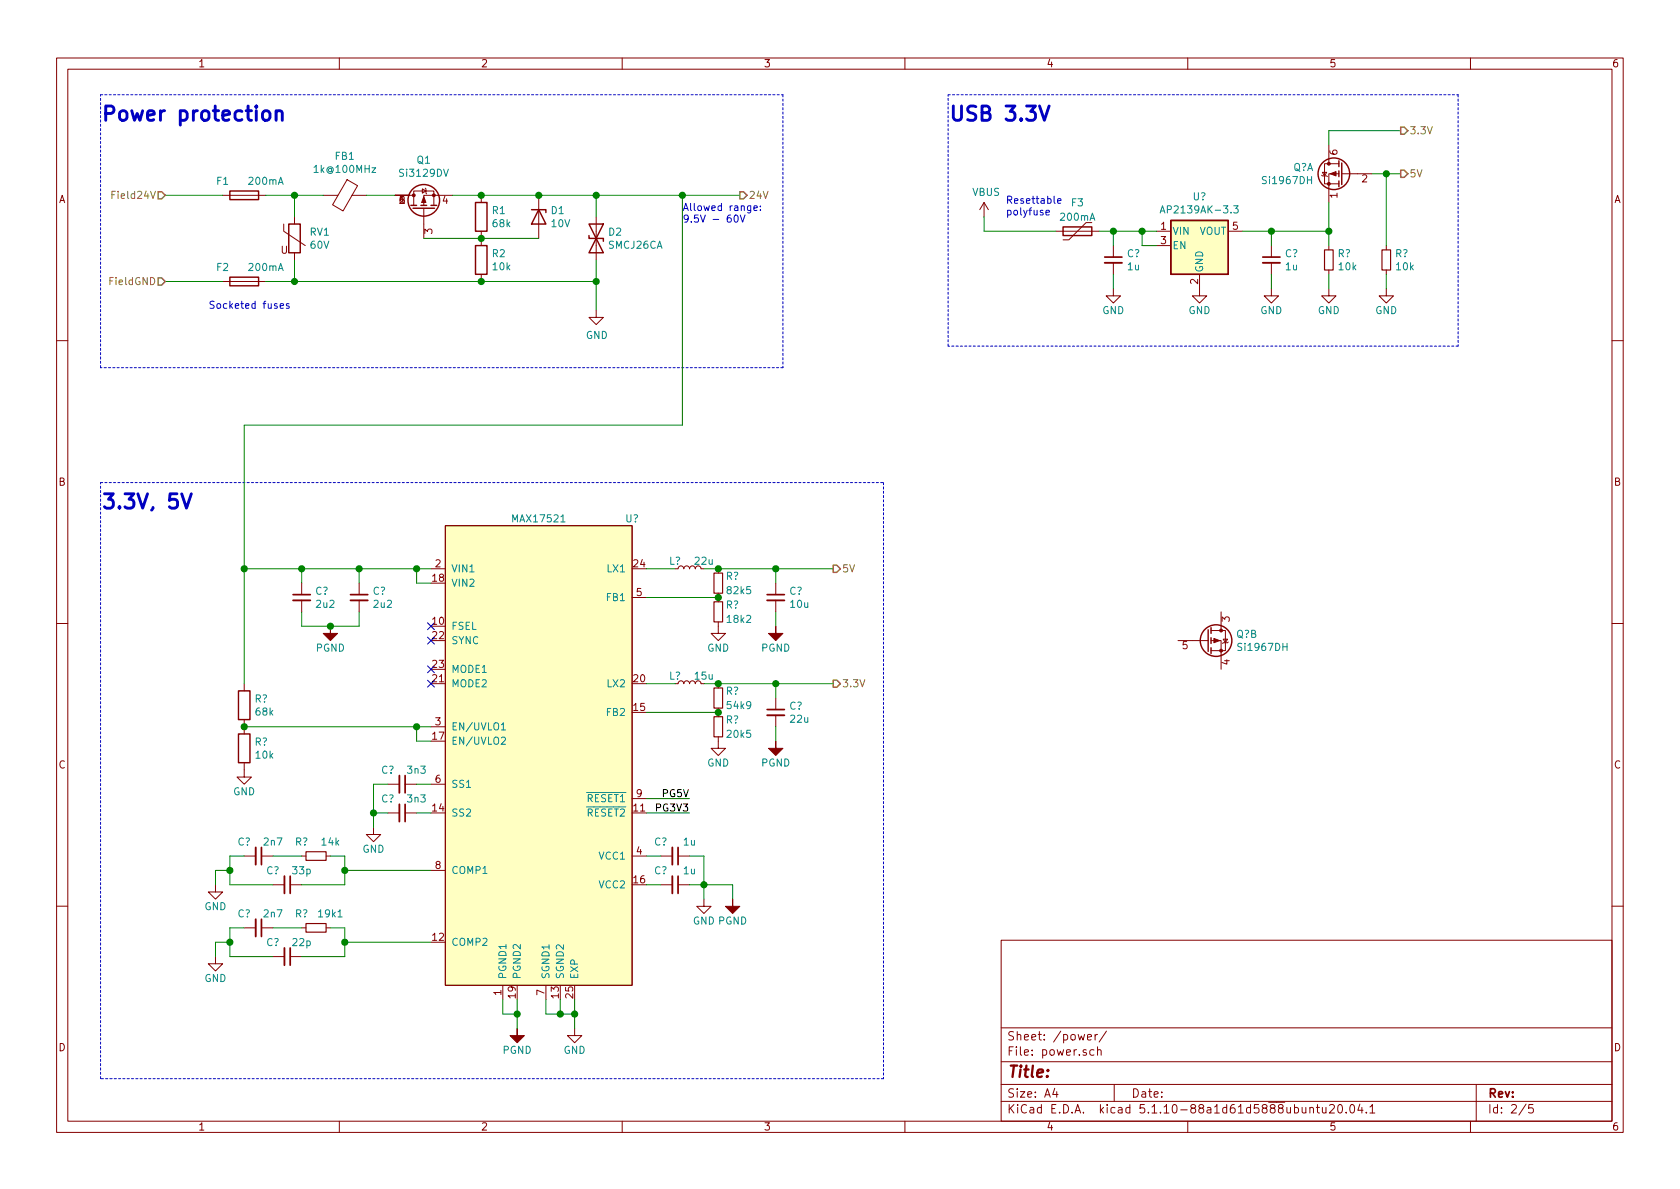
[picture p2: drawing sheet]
<svg xmlns="http://www.w3.org/2000/svg" width="297mm" height="210mm" viewBox="0 0 297 210" stroke-linecap="round" stroke-linejoin="round" font-family="sans-serif">
<g fill="none" stroke="#840000" stroke-width=".18">
<path d="M10 10.3h277v189.9h-277zM12 12.2h273v186.1h-273zM60 10.3v1.9M110 10.3v1.9M160 10.3v1.9M210 10.3v1.9M260 10.3v1.9M39.4 34.5h7.6M50.2 39.6v1.3l3.8 2.5M52.1 38.3v1.3M57.1 34.5h2.6M61.4 31.8l1.8 1-2.5 4.5-1.9-1.1z"/>
<path d="M62.2 34.5h2.6M69.8 34.5h3.4M73.2 36.3v-2.5h3.5v2.5M74.7 33.4l.6 .4-.6 .4zM74.9 36.8v5.4M75.2 33.3l.1 .1v.8l.1 .1M80 34.5h-5.1v1.8M85.1 34.5v1.3M95.2 34.5v7.7M105.4 38.3v7.7M174 35.8l-.8 1.3M174 35.8v2.5"/>
<path d="M174 35.8l.8 1.3M193 39.4h-1l-3 3h-1M233.7 31l.1 .1h.8l.1 .1M233.8 30.5h.8l-.4 .6zM234.9 25.6v3.4M236.7 30.7h-1.8v5.1M236.7 29h-2.5v3.5h2.5M237.2 30.7h5.4M39.4 49.8h7.6M52.1 44.7v1.3M85.1 40.9v2.5M85.1 48.5v1.3"/>
<path d="M105.4 54.9v1.2h1.3l-1.3 1.3-1.3-1.3h1.3M186.7 40.9h7.6M196.8 51v1.3h1.3l-1.3 1.3-1.2-1.3h1.2M196.8 43.4v2.1M196.8 46.5v2M204.5 40.9h2.5M204.5 43.4h2.5M212.1 48.5v3.8h1.3l-1.3 1.3-1.3-1.3h1.3M217.2 40.9h2.5M224.8 51v1.3h1.3l-1.3 1.3-1.3-1.3h1.3M224.8 43.4v2.1M224.8 46.5v2"/>
<path d="M234.9 51v1.3h1.3l-1.3 1.3-1.2-1.3h1.2M234.9 43.4v.8M234.9 47.7v.8M245.1 51v1.3h1.3l-1.3 1.3-1.3-1.3h1.3M245.1 43.4v.8M245.1 47.7v.8M10 60.2h2M285 60.2h2M78.7 93h33.1v81.2h-33.1zM10 110.3h2M53.3 103.1v2.1M53.3 106.2v2"/>
<path d="M63.5 103.1v2.1M63.5 106.2v2M76.2 100.6h2.5M111.8 105.7h2.5M119.4 100.6h.5l.1-.4 .3-.1 .4 .1 .2 .4 .1-.4 .3-.1 .4 .1 .2 .4 .1-.4 .3-.1 .5 .1 .1 .4 .2-.4 .2-.1 .5 .1 .2 .4h.5M127 110v2h1.3l-1.3 1.3-1.3-1.3h1.3M127 100.6v.7M127 104.9v1.5M137.2 103.1v2.1M137.2 106.2v2M208.3 113.3h5.3M214.1 113.3h1.8v5.1"/>
<path d="M214.1 111.5h2.6v3.6h-2.6M215.9 108.2v3.3M216.3 113h.7l-.3 .7zM217.2 113.5l-.2 .2h-.7l-.1 .1M285 110.3h2M43.2 134.9v2.5h1.2l-1.2 1.3-1.3-1.3h1.3M43.2 120.9v1.3M43.2 127.2v2.6M68.6 138.7h2M71.6 138.7h2.1M76.2 138.7h2.5M76.2 128.5h2.5"/>
<path d="M119.4 120.9h.5l.1-.3 .3-.2 .4 .1 .2 .4 .1-.3 .3-.2 .4 .1 .2 .4 .1-.3 .3-.2 .5 .1 .1 .4 .2-.3 .2-.2 .5 .1 .2 .4h.5M127 130.3v2h1.3l-1.3 1.3-1.3-1.3h1.3M127 120.9v.8M127 125.2v1.5M137.2 123.4v2.1M137.2 126.5v2M38.1 156.5v1.2h1.3l-1.3 1.3-1.3-1.3h1.3M43.2 151.4h2M46.2 151.4h2.1M48.3 156.5h2M51.3 156.5h2M53.3 151.4h.8"/>
<path d="M57.7 151.4h.7M66 146.3v1.3h1.3l-1.3 1.2-1.2-1.2h1.2M68.6 143.8h2M71.6 143.8h2.1M76.2 153.9h2.5M111.8 151.4h2.5M111.8 141.2h2.5M116.8 156.5h2.1M116.8 151.4h2.1M119.9 156.5h2M119.9 151.4h2M124.5 159v1.3h1.2l-1.2 1.2-1.3-1.2h1.3"/>
<path d="M10 160.2h2M38.1 169.2v1.2h1.3l-1.3 1.3-1.3-1.3h1.3M43.2 164.1h2M46.2 164.1h2.1M48.3 169.2h2M51.3 169.2h2M53.3 164.1h.8M57.7 164.1h.7M88.9 174.2v2.6M96.5 174.2v2.6M177 166.3h108v32h-108zM285 160.2h2"/>
<path d="M60 198.3v1.9M101.6 181.9v1.2h1.3l-1.3 1.3-1.3-1.3h1.3M110 198.3v1.9M160 198.3v1.9M177 194.8h108M177 191.8h108M177 187.8h108M177 181.8h108M186.5 192.5l-.4 1h1M186.8 193v1M192.3 183.4l.7-.1-.1-.3-.4-.1-.2 .2v.7h.6M193.4 185.7l-.4-.1-.3 .3 .1 .6 .2 .1 .4-.1"/>
<path d="M193.6 182.9v1M194.1 185.7l.2-.1 .3 .1 .1 .9M194.1 182.9l-.5 .3M194.1 185.1v1.5M195.6 182.3l-1.3 2M197 191.8v3M210 198.3v1.9M231.6 196l.2-.2 .4 .1v.9M231.6 195.8v1M232.7 195.8h.6M232.9 195.3v1.3l.4 .2M233.8 195.8l.1 .9 .3 .1 .2-.1"/>
<path d="M234.4 195.8v1M235.1 195.5l.2-.2h.4l.2 .5-.9 1h.9M236.7 195.4l.3-.1a.94 .94 0 0 1 0 1.5h-.1a1 1 0 0 1-.2-1.4zM238 196.7v.1M238.8 195.5l.3-.2a.94 .94 0 0 1 0 1.5 .82 .82 0 0 1-.3-1.3zM240.4 195.2l-.3 1.1h.9M240.8 195.8v1M241.6 196.7v.1M242.2 195.8l.4-.5v1.5M242.2 196.8h.9M260 198.3v1.9M261 191.8v6.5"/>
<path d="M269.8 195.2l-1.2 2M271 195.3h-.7v.7l.2-.1 .5 .1 .1 .2-.1 .5-.2 .1-.5-.1"/>
</g>
<g fill="none" stroke="#840000" stroke-width=".33">
<path d="M195.3 46.5h3.1M223.3 46.5h3M51.8 106.2h3.1M62 106.2h3M135.6 106.2h3.1M70.6 137.2v3M135.6 126.5h3.1M45.2 149.9v3M50.3 154.9v3.1M70.6 142.2v3.1M118.9 149.9v3M118.9 154.9v3.1"/>
<path d="M45.2 162.6v3M50.3 167.6v3.1"/>
</g>
<g fill="none" stroke="#840000" stroke-width=".3">
<path d="M195.3 45.5h3.1M223.3 45.5h3M51.8 105.2h3.1M62 105.2h3M135.6 105.2h3.1M71.6 137.2v3M135.6 125.5h3.1M46.2 149.9v3M51.3 154.9v3.1M71.6 142.2v3.1M119.9 149.9v3M119.9 154.9v3.1"/>
<path d="M46.2 162.6v3M51.3 167.6v3.1"/>
</g>
<g fill="none" stroke="#840000" stroke-width=".25">
<path d="M40.6 33.8h5.1v1.5h-5.1zM51.1 39.6h2v5.1h-2zM72.6 36.3h1.1M73 36.8h3.8M74.4 36.3h1M76.2 36.3h1M84.1 35.8h2v5.1h-2zM94 37.1h2.5v.5M95.2 37.1l1.3 2.5h-2.5zM104.1 39.6l2.6 5.1h-2.6l2.6-5.1zM207 39h10.2v9.5h-10.2zM236.7 28.4v1.1"/>
<path d="M236.7 30.2v1M236.7 32v1M237.2 28.8v3.8M40.6 49h5.1v1.5h-5.1zM84.1 43.4h2v5.1h-2zM104.1 41.7v.5h2.6v.5M188 40.1h5v1.6h-5zM213.6 111.4v3.8M214.1 111v1M214.1 112.8v1M214.1 114.5v1.1M42.2 122.2h2v5h-2z"/>
<path d="M42.2 129.8h2v5.1h-2z"/>
<circle cx="74.9" cy="35.4" r="2.79"/>
<circle cx="235.8" cy="30.7" r="2.79"/>
<circle cx="215" cy="113.3" r="2.79"/>
</g>
<g fill="#840000" stroke="#840000" stroke-width=".18">
<path d="M137.2 110.7v1.3h1.2l-1.2 1.3-1.3-1.3h1.3z"/>
<path d="M214.6 112.9l1 .4-1 .4z"/>
<path d="M91.4 181.9v1.2h1.3l-1.3 1.3-1.2-1.3h1.2z"/>
<path d="M129.5 159v1.3h1.3l-1.3 1.2-1.2-1.2h1.2z"/>
<path d="M235.2 30.7l1-.4v.8z"/>
<path d="M74.9 34.8l.4 1h-.8z"/>
<path d="M58.4 110.7v1.3h1.3l-1.3 1.3-1.3-1.3h1.3z"/>
<path d="M137.2 131.1v1.2h1.2l-1.2 1.3-1.3-1.3h1.3z"/>
<circle cx="215.9" cy="115.1" r=".25"/>
<circle cx="215.9" cy="111.5" r=".25"/>
<circle cx="234.9" cy="32.5" r=".25"/>
<circle cx="234.9" cy="29" r=".25"/>
<circle cx="76.7" cy="34.5" r=".25"/>
<circle cx="73.2" cy="34.5" r=".25"/>
</g>
<path d="M234.2 44.2h1.5v3.5h-1.5zM244.3 44.2h1.6v3.5h-1.6zM126.2 101.3h1.6v3.6h-1.6zM126.2 106.4h1.6v3.6h-1.6zM126.2 126.7h1.6v3.6h-1.6zM126.2 121.7h1.6v3.5h-1.6zM54.1 150.6h3.6v1.5h-3.6zM54.1 163.3h3.6v1.5h-3.6z" fill="none" stroke="#840000" stroke-width=".2"/>
<g fill="#ffffc2" stroke="#ffffc2" stroke-width=".18">
<path d="M78.7 93h33.1v81.2h-33.1z"/>
<path d="M207 39h10.2v9.5h-10.2z"/>
</g>
<path d="M205.1 37.7l.4-1.3 .5 1.3M205.2 37.3h.6M218.1 36.4h.8l-.4 .5 .3 .1 .1 .4-.2 .3-.6-.2M99.2 92.3h.7M88.6 130.5l.5-.2 .3 .4-.8 .9h.8M88.6 128.2l.4-.4v1.3M88.6 129.1h.8" fill="none" stroke="#008484" stroke-width=".18"/>
<path d="M17.8 16.8h120.6M138.4 16.8v48.2M167.6 16.8h90.2M257.8 16.8v44.4M17.8 65v-48.2M138.4 65h-120.6M167.6 61.2v-44.4M257.8 61.2h-90.2M17.8 85.3h138.4M156.2 85.3v105.4M17.8 190.7v-105.4M156.2 190.7h-138.4" fill="none" stroke="#0000c2" stroke-width=".18" stroke-dasharray=".4 .4"/>
<g fill="none" stroke="#008400" stroke-width=".18">
<path d="M29.2 34.5h10.2M47 34.5h10.1M52.1 34.5v3.8M64.8 34.5h5M80 34.5h50.8M105.4 34.5v3.8M120.6 34.5v40.7h-77.4v45.7M174 38.3v2.6h12.7M234.9 35.8v7.6M242.6 30.7h5M245.1 30.7v12.7M247.6 23.1h-12.7v2.5"/>
<path d="M29.2 49.8h10.2M47 49.8h58.4M52.1 46v3.8M74.9 42.2h20.3M105.4 46v8.9M194.3 40.9h10.2M196.8 40.9v2.5M196.8 48.5v2.5M201.9 40.9v2.5h2.6M219.7 40.9h15.2M224.8 40.9v2.5M224.8 48.5v2.5"/>
<path d="M234.9 48.5v2.5M245.1 48.5v2.5M43.2 100.6h33M53.3 108.2v2.5h10.2v-2.5M53.3 100.6v2.5M63.5 100.6v2.5M73.7 100.6v2.5h2.5M114.3 100.6h5.1M114.3 105.7h12.7M124.5 100.6h22.8M137.2 100.6v2.5M137.2 108.2v2.5"/>
<path d="M43.2 128.5h33M68.6 138.7h-2.6v7.6M73.7 138.7h2.5M73.7 128.5v2.6h2.5M114.3 120.9h5.1M114.3 126h12.7M124.5 120.9h22.8M137.2 120.9v2.5M137.2 128.5v2.6M40.6 153.9h-2.5v2.6M43.2 151.4h-2.6v5.1h7.7M48.3 151.4h5"/>
<path d="M58.4 151.4h2.6v5.1h-7.7M61 153.9h15.2M66 143.8h2.6M73.7 143.8h2.5M114.3 141.2h7.6M114.3 151.4h2.5M114.3 156.5h2.5M114.3 143.8h7.6M121.9 151.4h2.6v7.6M121.9 156.5h7.6v2.5M40.6 166.6h-2.5v2.6M43.2 164.1h-2.6v5.1h7.7"/>
<path d="M48.3 164.1h5M58.4 164.1h2.6v5.1h-7.7M61 166.6h15.2M88.9 176.8v2.5h2.5M91.4 176.8v5.1M96.5 176.8v2.5h5.1M99.1 176.8v2.5M101.6 176.8v5.1"/>
</g>
<path d="M27.9 33.9h.7l.6 .6-.6 .7h-.7zM130.8 33.9h.6l.7 .6-.7 .7h-.6zM247.6 30.1h.7l.6 .6-.6 .7h-.7zM247.6 22.5h.7l.6 .6-.6 .6h-.7zM27.9 49.1h.7l.6 .7-.6 .6h-.7zM147.3 99.9h.7l.6 .7-.6 .6h-.7zM147.3 120.3h.7l.6 .6-.6 .6h-.7z" fill="none" stroke="#848400" stroke-width=".25"/>
<path d="M19.8 34.4h.4M20.4 33.8h-.6v1.3" fill="none" stroke="#848400" stroke-width=".18"/>
<path d="M129.9 38.1l.2-.1a.69 .69 0 0 1 .4 .7 .69 .69 0 0 1-.4 .6l-.2-.1-.1-.4zM130.9 38l.4 1.3 .4-1.3M133.3 36.8l.6-.1-.1-.3h-.3l-.2 .2v.6h.5M134.4 37.1v.1M134.4 36.4v.2M184.9 37.6l.6-.1v-.3h-.4l-.2 .2 .1 .6h.5M187 35.5l.6-.1-.1-.2-.3-.1-.2 .2v.6h.5M49.5 54.1l.6-.1v-.3h-.4l-.2 .2 .1 .6h.5M51.1 53.7h-.3l-.2 .2 .1 .1 .4 .2v.3h-.5" fill="none" stroke="#0000c2" stroke-width=".18"/>
<path d="M46.6 19.7a.69 .69 0 0 1 1.1 .4v.7a.68 .68 0 0 1-.6 .5 .68 .68 0 0 1-.7-.5v-.7zM48.8 19.8a.66 .66 0 0 1 1-.1l.1 .2v1.4M48.8 19.6v1.7M183.8 18.7l.9 2.6 .8-2.6M32.1 87.3l.9 2.6 .8-2.6" fill="none" stroke="#0000c2" stroke-width=".51"/>
<g fill="#008400" stroke="#008400" stroke-width=".25">
<circle cx="85.1" cy="42.2" r=".51"/>
<circle cx="196.9" cy="40.9" r=".51"/>
<circle cx="73.7" cy="100.6" r=".51"/>
<circle cx="61" cy="153.9" r=".51"/>
<circle cx="40.6" cy="166.6" r=".51"/>
<circle cx="95.3" cy="34.5" r=".51"/>
<circle cx="85.1" cy="49.8" r=".51"/>
<circle cx="85.1" cy="34.5" r=".51"/>
<circle cx="52.1" cy="49.8" r=".51"/>
<circle cx="127" cy="100.6" r=".51"/>
<circle cx="40.6" cy="153.9" r=".51"/>
<circle cx="120.7" cy="34.5" r=".51"/>
<circle cx="127" cy="126" r=".51"/>
<circle cx="124.5" cy="156.5" r=".51"/>
<circle cx="52.1" cy="34.5" r=".51"/>
<circle cx="66" cy="143.8" r=".51"/>
<circle cx="127" cy="120.9" r=".51"/>
<circle cx="127" cy="105.7" r=".51"/>
<circle cx="63.5" cy="100.6" r=".51"/>
<circle cx="58.4" cy="110.7" r=".51"/>
<circle cx="43.2" cy="100.6" r=".51"/>
<circle cx="91.4" cy="179.3" r=".51"/>
<circle cx="137.2" cy="120.9" r=".51"/>
<circle cx="53.3" cy="100.6" r=".51"/>
<circle cx="137.2" cy="100.6" r=".51"/>
<circle cx="201.9" cy="40.9" r=".51"/>
<circle cx="224.8" cy="40.9" r=".51"/>
<circle cx="101.6" cy="179.3" r=".51"/>
<circle cx="99.1" cy="179.3" r=".51"/>
<circle cx="73.7" cy="128.5" r=".51"/>
<circle cx="235" cy="40.9" r=".51"/>
<circle cx="43.2" cy="128.5" r=".51"/>
<circle cx="105.4" cy="34.5" r=".51"/>
<circle cx="105.4" cy="49.8" r=".51"/>
<circle cx="61" cy="166.6" r=".51"/>
<circle cx="245.1" cy="30.7" r=".51"/>
</g>
<path d="M75.6 117.7l1.2 1.3M75.6 110.1l1.2 1.2M75.6 112.7l1.2 1.2M76.8 117.7l-1.2 1.3M76.8 110.1l-1.2 1.2M76.8 112.7l-1.2 1.2M75.6 120.3l1.2 1.2M76.8 120.3l-1.2 1.2" fill="none" stroke="#000084" stroke-width=".18"/>
<g font-size="3.5" fill="#0000c2">
<text x="17.8" y="21.4">Power protection</text>
<text x="167.6" y="21.4">USB 3.3V</text>
<text x="17.8" y="90">3.3V, 5V</text>
</g>
<text font-size="2.8" fill="#840000" x="178" y="190.5">Title:</text>
<g font-size="2.1" fill="#840000">
<text x="178" y="184">Sheet: /power/</text>
<text x="178" y="186.7">File: power.sch</text>
<text x="178" y="196.9">KiCad E.D.A. kicad 5.1.10-88a1d61d5888ubuntu20.04.1</text>
<text x="178" y="194.1">Size: A4</text>
<text x="200" y="194.1">Date:</text>
<text x="263" y="194.1">Rev:</text>
<text x="263" y="196.9">Id: 2/5</text>
</g>
<g font-size="1.8" fill="#840000">
<text x="35" y="11.9">1</text>
<text x="85" y="11.9">2</text>
<text x="135" y="11.9">3</text>
<text x="185" y="11.9">4</text>
<text x="235" y="11.9">5</text>
<text x="285" y="11.9">6</text>
<text x="236.5" y="27.4" transform="rotate(-90 236.5 27.4)">6</text>
<text x="10.4" y="35.9">A</text>
<text x="236.5" y="35" transform="rotate(-90 236.5 35)">1</text>
<text x="240.8" y="32.3">2</text>
<text x="285.4" y="35.9">A</text>
<text x="70.6" y="36.1">1</text>
<text x="76.5" y="41.4" transform="rotate(-90 76.5 41.4)">3</text>
<text x="78.3" y="36.1">4</text>
<text x="205.3" y="40.6">1</text>
<text x="218" y="40.6">5</text>
<text x="49.7" y="44.9">U</text>
<text x="205.3" y="43.2">3</text>
<text x="211.8" y="50.3" transform="rotate(-90 211.8 50.3)">2</text>
<text x="10.4" y="85.9">B</text>
<text x="285.4" y="85.9">B</text>
<text x="77" y="100.3">2</text>
<text x="112.1" y="100.3">24</text>
<text x="76.5" y="102.9">18</text>
<text x="112.5" y="105.4">5</text>
<text x="76.5" y="110.5">10</text>
<text x="76.5" y="113">22</text>
<text x="217.4" y="110" transform="rotate(-90 217.4 110)">3</text>
<text x="76.5" y="118.1">23</text>
<text x="209.1" y="114.8">5</text>
<text x="217.4" y="117.6" transform="rotate(-90 217.4 117.6)">4</text>
<text x="76.5" y="120.6">21</text>
<text x="112.1" y="125.7">15</text>
<text x="112.1" y="120.6">20</text>
<text x="76.5" y="130.8">17</text>
<text x="77" y="128.3">3</text>
<text x="10.4" y="135.9">C</text>
<text x="285.4" y="135.9">C</text>
<text x="76.5" y="143.5">14</text>
<text x="77" y="138.4">6</text>
<text x="112.1" y="143.5">11</text>
<text x="112.5" y="141">9</text>
<text x="77" y="153.7">8</text>
<text x="112.5" y="151.1">4</text>
<text x="112.1" y="156.2">16</text>
<text x="76.5" y="166.4">12</text>
<text x="88.6" y="176" transform="rotate(-90 88.6 176)">1</text>
<text x="91.2" y="176.5" transform="rotate(-90 91.2 176.5)">19</text>
<text x="96.3" y="176" transform="rotate(-90 96.3 176)">7</text>
<text x="98.8" y="176.5" transform="rotate(-90 98.8 176.5)">13</text>
<text x="101.3" y="176.5" transform="rotate(-90 101.3 176.5)">25</text>
<text x="10.4" y="185.9">D</text>
<text x="285.4" y="185.9">D</text>
<text x="35" y="199.9">1</text>
<text x="85" y="199.9">2</text>
<text x="135" y="199.9">3</text>
<text x="185" y="199.9">4</text>
<text x="235" y="199.9">5</text>
<text x="285" y="199.9">6</text>
</g>
<g font-size="1.8" fill="#848400">
<text x="249.2" y="23.7">3.3V</text>
<text x="20.4" y="35.2">Field24V</text>
<text x="132.3" y="35.2">24V</text>
<text x="249.2" y="31.4">5V</text>
<text x="19.6" y="50.4">FieldGND</text>
<text x="148.8" y="101.2">5V</text>
<text x="148.8" y="121.5">3.3V</text>
</g>
<g font-size="1.8" fill="#008484">
<text x="59.3" y="28.3">FB1</text>
<text x="73.8" y="29">Q1</text>
<text x="38.4" y="32.7">F1</text>
<text x="44.1" y="32.7">200mA</text>
<text x="55.8" y="30.6">1k@100MHz</text>
<text x="70.9" y="31.3">Si3129DV</text>
<text x="171.9" y="34.6">VBUS</text>
<text x="210.9" y="35.4">U?</text>
<text x="223.5" y="32.6">Si1967DH</text>
<text x="228.6" y="30.2">Q?A</text>
<text x="54.8" y="41.7">RV1</text>
<text x="87.1" y="37.9">R1</text>
<text x="87.2" y="40.2">68k</text>
<text x="97.5" y="37.9">D1</text>
<text x="97.5" y="40.2">10V</text>
<text x="107.6" y="41.7">D2</text>
<text x="187.6" y="39">200mA</text>
<text x="189.5" y="36.5">F3</text>
<text x="206.1" y="37.7">AP2139AK-3.3</text>
<text x="207.3" y="41.5">VIN</text>
<text x="212" y="41.5">VOUT</text>
<text x="38.4" y="47.9">F2</text>
<text x="44.1" y="47.9">200mA</text>
<text x="54.9" y="44">60V</text>
<text x="87.1" y="45.5">R2</text>
<text x="87.2" y="47.8">10k</text>
<text x="107.6" y="44">SMCJ26CA</text>
<text x="199.3" y="45.5">C?</text>
<text x="199.4" y="47.8">1u</text>
<text x="207.3" y="44.1">EN</text>
<text x="227.2" y="45.5">C?</text>
<text x="227.4" y="47.8">1u</text>
<text x="236.5" y="45.5">R?</text>
<text x="236.8" y="47.8">10k</text>
<text x="246.7" y="45.5">R?</text>
<text x="246.9" y="47.8">10k</text>
<text x="212.7" y="48.3" transform="rotate(-90 212.7 48.3)">GND</text>
<text x="103.6" y="59.9">GND</text>
<text x="194.9" y="55.5">GND</text>
<text x="210.1" y="55.5">GND</text>
<text x="222.8" y="55.5">GND</text>
<text x="233" y="55.5">GND</text>
<text x="243.2" y="55.5">GND</text>
<text x="90.8" y="92.4">MAX17521</text>
<text x="110.6" y="92.4">U?</text>
<text x="79.8" y="101.2">VIN1</text>
<text x="107.5" y="101.2">LX1</text>
<text x="118.3" y="99.9">L?</text>
<text x="122.9" y="99.9">22u</text>
<text x="55.8" y="105.2">C?</text>
<text x="56" y="107.5">2u2</text>
<text x="65.9" y="105.2">C?</text>
<text x="66.2" y="107.5">2u2</text>
<text x="79.8" y="103.8">VIN2</text>
<text x="107.4" y="106.3">FB1</text>
<text x="128.3" y="102.5">R?</text>
<text x="128.3" y="107.6">R?</text>
<text x="128.7" y="105.1">82k5</text>
<text x="139.6" y="105.2">C?</text>
<text x="139.8" y="107.5">10u</text>
<text x="79.8" y="111.4">FSEL</text>
<text x="79.8" y="113.9">SYNC</text>
<text x="128.7" y="110.2">18k2</text>
<text x="218.6" y="112.8">Q?B</text>
<text x="55.9" y="115.2">PGND</text>
<text x="79.8" y="119">MODE1</text>
<text x="125" y="115.2">GND</text>
<text x="134.6" y="115.2">PGND</text>
<text x="219.2" y="115.1">Si1967DH</text>
<text x="45" y="124.2">R?</text>
<text x="79.8" y="121.5">MODE2</text>
<text x="107.5" y="121.5">LX2</text>
<text x="118.3" y="120.2">L?</text>
<text x="122.9" y="120.2">15u</text>
<text x="128.3" y="122.9">R?</text>
<text x="128.7" y="125.4">54k9</text>
<text x="139.6" y="125.5">C?</text>
<text x="45" y="131.8">R?</text>
<text x="45.3" y="126.5">68k</text>
<text x="79.8" y="131.7">EN/UVLO2</text>
<text x="79.8" y="129.2">EN/UVLO1</text>
<text x="107.4" y="126.6">FB2</text>
<text x="128.3" y="127.9">R?</text>
<text x="128.7" y="130.5">20k5</text>
<text x="139.8" y="127.8">22u</text>
<text x="45.3" y="134.2">10k</text>
<text x="67.4" y="136.8">C?</text>
<text x="72.1" y="136.8">3n3</text>
<text x="125" y="135.6">GND</text>
<text x="134.6" y="135.6">PGND</text>
<text x="41.2" y="140.6">GND</text>
<text x="67.4" y="141.9">C?</text>
<text x="72.1" y="141.9">3n3</text>
<text x="79.8" y="139.3">SS1</text>
<text x="103.9" y="141.9">RESET1</text>
<text x="42" y="149.5">C?</text>
<text x="46.7" y="149.5">2n7</text>
<text x="52.2" y="149.5">R?</text>
<text x="56.9" y="149.5">14k</text>
<text x="79.8" y="144.4">SS2</text>
<text x="103.9" y="144.4">RESET2</text>
<text x="115.7" y="149.5">C?</text>
<text x="120.9" y="149.5">1u</text>
<text x="47.1" y="154.6">C?</text>
<text x="51.8" y="154.6">33p</text>
<text x="64.1" y="150.8">GND</text>
<text x="79.8" y="154.6">COMP1</text>
<text x="106" y="152">VCC1</text>
<text x="115.7" y="154.6">C?</text>
<text x="120.9" y="154.6">1u</text>
<text x="36.1" y="161">GND</text>
<text x="106" y="157.1">VCC2</text>
<text x="42" y="162.2">C?</text>
<text x="46.7" y="162.2">2n7</text>
<text x="47.1" y="167.3">C?</text>
<text x="51.8" y="167.3">22p</text>
<text x="52.2" y="162.2">R?</text>
<text x="56.5" y="162.2">19k1</text>
<text x="79.8" y="167.3">COMP2</text>
<text x="122.5" y="163.5">GND PGND</text>
<text x="36.1" y="173.7">GND</text>
<text x="89.5" y="173.2" transform="rotate(-90 89.5 173.2)">PGND1</text>
<text x="92.1" y="173.2" transform="rotate(-90 92.1 173.2)">PGND2</text>
<text x="97.2" y="173.2" transform="rotate(-90 97.2 173.2)">SGND1</text>
<text x="99.7" y="173.2" transform="rotate(-90 99.7 173.2)">SGND2</text>
<text x="102.2" y="173.2" transform="rotate(-90 102.2 173.2)">EXP</text>
<text x="88.9" y="186.4">PGND</text>
<text x="99.6" y="186.4">GND</text>
</g>
<g font-size="1.8" fill="#0000c2">
<text x="120.6" y="37.3">Allowed range:</text>
<text x="120.6" y="39.4">9.5V - 60V</text>
<text x="177.8" y="36">Resettable</text>
<text x="177.8" y="38.1">polyfuse</text>
<text x="36.8" y="54.6">Socketed fuses</text>
</g>
<g font-size="1.8">
<text x="116.2" y="143.5">PG3V3</text>
<text x="117.2" y="141">PG5V</text>
</g>
</svg>
